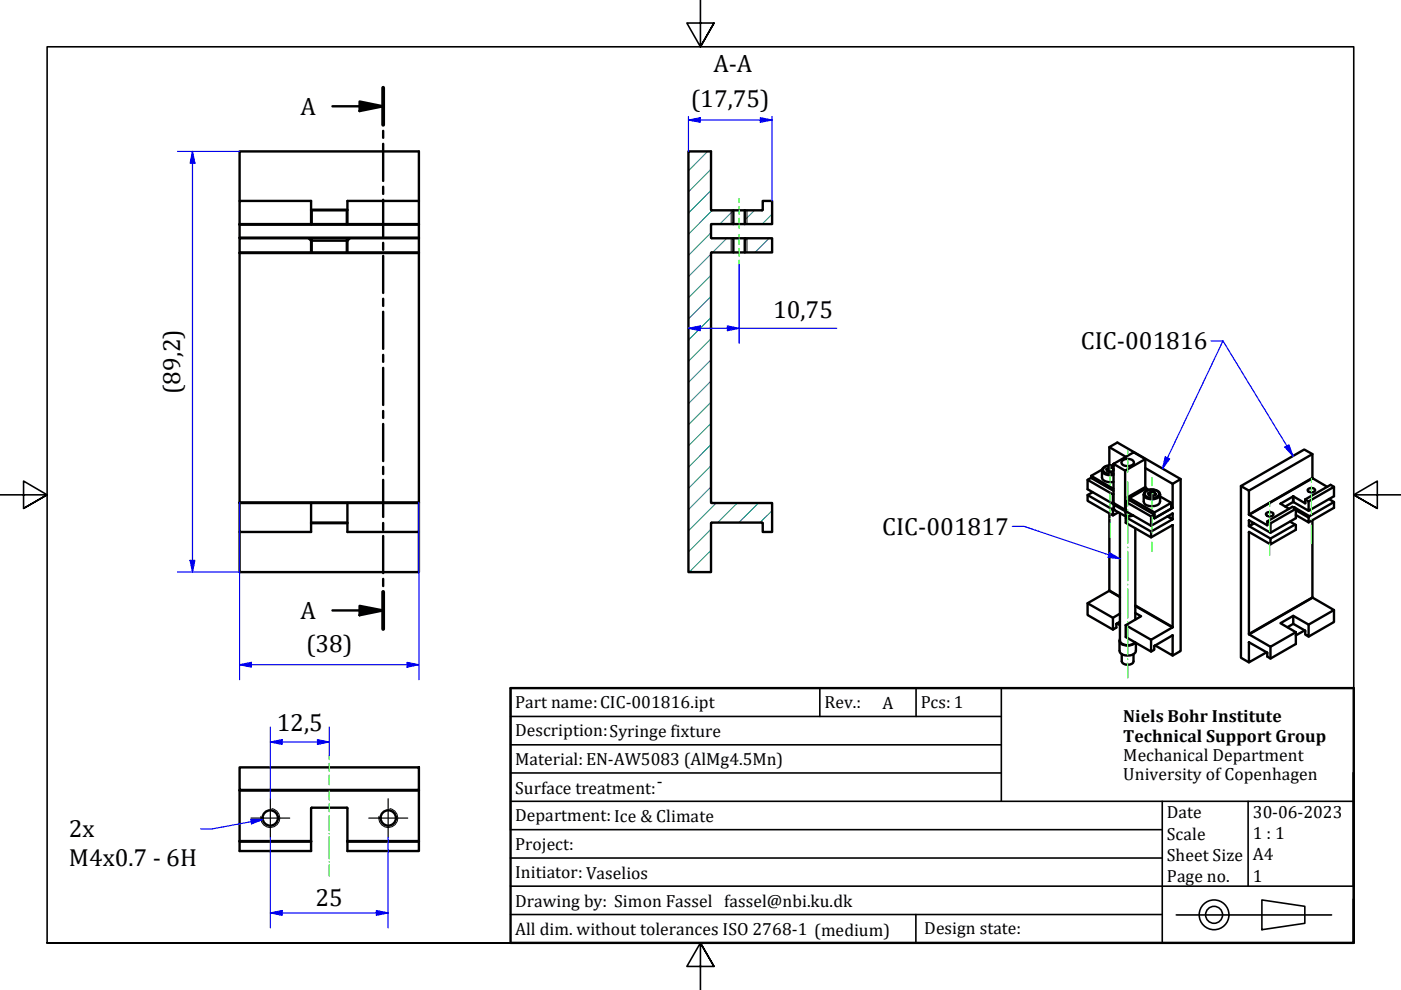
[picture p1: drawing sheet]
<svg xmlns="http://www.w3.org/2000/svg" width="297mm" height="210mm" viewBox="0 0 297 210" stroke-linecap="round" stroke-linejoin="round" font-family="sans-serif">
<!-- layer: Hatch -->
<g fill="none" stroke="#008080" stroke-width=".21">
<path d="M150 32.1l-4 4.1M150.7 35.9l-4.7 4.8M150.7 58.3l-4.7 4.8M150.7 53.9l-4.7 4.7M150.7 49.3l-4.7 4.9M150.7 40.4l-4.7 4.8M151 44.6l-5 5.1M154.1 50.5l-3 3M155.5 44.6l-2.9 2.9M158.6 50.5l-.7 .7M160 44.6l-2.1 2.1M162 42.6l-.3 .3"/>
<path d="M163.1 50.5l-3 3M163.7 45.4l-2.1 2.1M150.7 76.3l-4.7 4.8M150.7 71.8l-4.7 4.8M150.7 67.3l-4.7 4.8M150.7 62.8l-4.7 4.8M150.7 98.7l-4.7 4.9M150.7 94.2l-4.7 4.9M150.7 89.8l-4.7 4.7M150.7 85.3l-4.7 4.8M150.7 80.8l-4.7 4.8M150.7 116.7l-4.6 4.6"/>
<path d="M150.7 112.2l-4.7 4.8M150.7 103.2l-4.7 4.8M151.8 106.7l-5.8 5.8M156.3 106.7l-4.2 4.1M160.8 106.7l-4.2 4.1M163.7 112.7l-.1 .1M163.7 108.3l-2.6 2.5M150.7 121.2l-.1 .1"/>
</g>
<!-- layer: Visible Edges(ISO) -->
<g fill="none" stroke="#000" stroke-width=".51">
<path d="M50.8 47.5v-4.9h15.2v4.9M50.8 42.6v-10.5h38v10.5M50.8 47.5h38M50.8 47.5v3M50.8 53.5v53.2M65.4 50.5l.6 .5h7.7M65.4 50.5h8.8l-.5 .5M65.4 50.5h-14.6v3h15.2M66 53.5h22.8M66 44.6h7.7M66 51v2.5M73.7 47.5v-4.9h15.1v4.9"/>
<path d="M73.7 51v2.5M74.2 50.5h14.6M88.8 47.5v59.2M150.7 44.5v-12.4h-4.7v89.2h4.7v-10.4M150.7 47.6v2.8M150.7 53.7v52.8M150.8 50.4l.1 .1M150.8 44.5l.1 .1M150.9 50.5h4.6v3h-4.6M150.9 44.6h4.6v2.9h-4.6M150.9 53.5l-.1 .1M150.9 47.5l-.1 .1"/>
<path d="M155.5 50.5h2.4M155.5 53.5h2.4M155.5 44.6h6.1M155.5 47.5h2.4M157.9 50.5h5.8v3h-5.8zM161.7 44.5l-.1 .1M161.7 44.5v-1.9h2v4.9h-5.8v-2.9M233.6 99.6l-2.2 1.3M235.2 99.9l.4 .1M235.2 99.1l-.1 .9M235.2 98.7v-3.9l1.7-1 13.4 7.8-1.7 1M235.2 94.8l3.5 2.1"/>
<path d="M236 99.2v.6M236.1 98.4l4.3-2.5 2.4 1.4-4.3 2.5zM236.1 98.4v8.3l2.4 1.4M236.1 98.8a1.83 1.83 0 0 0-2.5 1v1.4a1.91 1.91 0 0 0 2.5 1M236.1 99.5l-.1-.3-.8-.1-.7 .4 .3 .5 .8 .1 .5-.3M238.1 97.5a1.73 1.73 0 0 1 2.3 .5 1.37 1.37 0 0 1-2 .7l-.4-.1-.3-.6zM238.5 99.8v8.3l.2-.1M242.8 97.3v6l.7 .6M242.8 99.2l5.8 3.4M278.3 96.3v5l3.1 1.9M50.8 112.8v8.5h38v-8.5M50.8 106.7v6.1h15.2v-6.1"/>
<path d="M50.8 106.7h38M66 110.8h7.7M73.7 106.7v6.1h15.1v-6.1M150.8 106.5l.1 .1M150.9 106.7h12.8v6.1h-2v-1.9M150.9 110.8h10.7M150.9 110.8l-.1 .1M161.6 110.8l.1 .1M230.6 101.7l.7-.4 4.8 2.8M231.4 101.4v-.5l4.7 2.7M231.6 104.4l-1 .6M235.2 108.9v16.3l-4.6 2.7 5.4 3.1"/>
<path d="M235.8 108l-5.2-3v1.2l5.4 3.1M236 108.3v1l1.1-.7M236 104.8l-5.4-3.1v2l5.4 3.1M236.1 104.7l-.1 .1v2l.2-.1M236.1 107.8l-.3 .2 .2 .3 .3-.2M236.1 106.7l.1 1.3M236.2 107.1l2.3 1.2 .1 1.1-2.4-1.3zM237.4 108.8v27.1a2.01 2.01 0 0 0 3.2 .3M238.7 106.4l5.4 3.1v2M239.3 109.5l-.6 .3v1l5.4 3.1 4.5-2.5v21.5l-4.5 2.8-5.4-3.1M240.3 109.3l-1.7 .1M240.7 112v19.4"/>
<path d="M242.8 104.2a2.22 2.22 0 0 1 3.1 .4l.1 1.7a1.76 1.76 0 0 1-2.3 1 1.1 1.1 0 0 1-1.2-1v-1.4zM243.4 104.6l.6-.4 .8 .2 .3 .4-.7 .4-.8-.2zM244 105l.5 .2M244 104.2l-.1 .9M244.1 112.7v1.2M244.7 109.1l-.6 .4M244.8 104.4v.6M246 105.3l2.3 1.3-3.5 2-5.7-3.2M248.3 106.6v1.2l-3.5 2.1v-1.3M248.6 102.6v5.1l-3.8 2.2-.1-.8-5.3-3.1-.7 .4v2l5.4 3.1 4.5-2.6v1.2l-4.5 2.6-5.3-3M250.3 101.6v36.4l-1.7 1M263.1 103.1l13.4-7.8 1.8 1-13.5 7.7"/>
<path d="M264.8 110.4v1.2l4.6 2.6M264.8 110.3l4.6 2.7 5.3-3.1v-2l-.7-.4-5.3 3 .7 .5M264.8 110.3v.1M268.6 108.7a1.03 1.03 0 0 1 1.4 .3 .88 .88 0 0 1-.8 .5 .88 .88 0 0 1-.8-.6zM268.7 110.5l-.1 .9-3.8-2.3v-5.1l-1.7-.9v36.4l1.7 .9M269.4 115.4l-4.6-2.6v21.6l4.6 2.7 5.3-3.1M271.5 106.8l1.8 1.1M271.5 106.8h.1M273.5 110.6l1.2 .7v1l-5.3 3.1v-1.2l5.2-3M274.2 107.5l3.4 1.9-.1 .3-2.8-1.5M274.7 109.2l2.8 1.6v-1.1M274.7 107.9l-5.3 3.1v2"/>
<path d="M276.7 105.9l.8 .4v2l-3.3-1.9-1.7 1M276.7 105.9v.8l-2.5-1.4-2.7 1.5M277.4 103.6a1.07 1.07 0 0 1 1.4 .3 .87 .87 0 0 1-.8 .5 .87 .87 0 0 1-.8-.5zM277.5 106.3l5.3-3.1v2l-5.3 3.1M278.3 110.3v16.4l4.5 2.6-5.3 3.1M281.8 105.8l1 .6-5.2 3M282.8 103.2l-.7-.4-5.4 3.1M282.8 106.4v1.3l-5.3 3.1M230.6 127.9v2.5l5.4 3.1M236 131v2.5l.7-.4v-.8l.7-.5M236.8 132.2l.6 .4M237.4 135.9v2.1a1.76 1.76 0 0 0 2.2 1 1.3 1.3 0 0 0 1.2-1v-1.7"/>
<path d="M237.4 135.5a.95 .95 0 0 0 1.1 1.3 2.39 2.39 0 0 0 2.2-.6M237.4 130.1l-1.4 .9M237.8 138.7v1.5a1.44 1.44 0 0 0 2.5 0v-1.5M238.7 132.6v2.5l5.4 3 .6-.3v-.8l3.9-2.3v4.3l-3.7-2.2M240.7 130l1.2 .7-3.2 1.9M244.1 135.7v2.4M264.8 136.2v4.2l3.7-2.1M264.8 136.2h.1M269.4 137.1v2.5M274.2 130.6v1.7M274.7 134v2.5l-5.3 3.1-.7-.4-.1-.8-3.8-2.2M276.6 133.7l-1.9 1"/>
<path d="M277.5 132.4v2.6l-.8-.5v-.8l-2.5-1.4-1.2 .7M277.5 132.4l-3.3-1.8-2.7 1.5 3.2 1.9M282.8 129.3v2.6l-5.3 3.1M108.2 145.9v54h178.8v-54M50.8 162.7h38v4.8h-38zM50.8 167.5v10.9M66 171.4v9h-15.2v-2h15.2M73.5 171.3l-7.5 .1M73.6 171.3l.1 9.1h15.1v-2M73.7 178.4h15.1M88.8 167.5v10.9M287 163.9v24"/>
<path d="M287 190.7v9.2"/>
<circle cx="57.3" cy="173.4" r="1.63"/>
<circle cx="82.3" cy="173.4" r="1.63"/>
</g>
<!-- layer: Visible Tangent Edges(ISO) -->
<g fill="none" stroke="#000" stroke-width=".51">
<path d="M50.8 53.7h38M50.8 50.4h38M50.8 47.6h38M66 44.5h7.7M66.1 44.6v2.9M66.1 50.5v3M73.5 44.6v2.9M73.5 50.5v3M233.6 99.8a1.91 1.91 0 0 0 2.5 .9M236.1 98.8a1.63 1.63 0 0 0-2.3 .8 1.68 1.68 0 0 0 2.3 .8M50.8 106.5h38M66 110.9h7.7"/>
<path d="M236.1 107.7l.1 .3M236.1 106.9l.1 .2M236.3 106.8v.3M238.5 108.3l.2 .1M238.6 108.6h.4M240.2 109.3l-1.6 .1M242.5 104.9a1.92 1.92 0 0 0 2.7 .8l.4-.2 .4-.6M242.8 104.3a2.1 2.1 0 0 1 2.9 .2v.3a1.89 1.89 0 0 1-3 .1v-.3zM242.8 103.3l-3.7 2.1v.7M243 103.6l-3.5 2v.5M247.5 109.5l1.1 .6M247.6 109.4l1 .6"/>
<path d="M248.3 107.5l.3 .2M248.3 107.5l.3 .1M248.6 111.4h.1M248.6 108.9h.1M264.8 112.8h.1M264.8 110.3v.1M265.8 110.9l-1 .6M265.9 111l-1.1 .6M268.7 111.3l-.1 .1M271.5 106.8h.1M274.2 105.3v1.1M274.4 107.6v.1"/>
<path d="M276.7 106.7h.1M278.3 101.3l-13.5 7.8M278.3 101.4l-13.5 7.7M235.2 125.3l2.2 1.3M235.2 125.2l2.2 1.3M240.7 128.5l7.9 4.5M240.7 128.4l7.9 4.5M248.6 134.7v.1M264.8 136.2h.1M278.3 126.7l-13.5 7.7M278.3 126.7l-13.5 7.8M50.8 178.3h15.2"/>
<path d="M50.8 167.6h38M73.7 178.3h15.1"/>
</g>
<!-- layer: Threads(ISO) -->
<path d="M155 44.6v2.9M155 50.5v3M158.4 44.6v2.9M158.4 50.5v3M57.6 171.5a2.01 2.01 0 0 1 1.7 2.3 2.01 2.01 0 0 1-2.4 1.6 2.01 2.01 0 0 1-1.6-2.3M82.7 171.5a2.01 2.01 0 0 1 1.6 2.3 2.01 2.01 0 0 1-2.3 1.6 2.01 2.01 0 0 1-1.7-2.3" fill="none" stroke="#000" stroke-width=".21"/>
<!-- layer: Section View Lines(ISO) -->
<g fill="none" stroke="#000" stroke-width=".51">
<path d="M81.2 18.6v7.9M70.5 22.5h10.7M76.2 21.5l5 1-5 1.1zM81.2 27.7v1.5M81.2 30.5v7.9M81.2 39.6v1.5M81.2 42.3v7.9M81.2 51.5v1.5M81.2 54.2v7.9M81.2 63.3v1.6M81.2 66.1v7.9M81.2 75.2v1.5"/>
<path d="M81.2 78v7.9M81.2 87.1v1.5M81.2 89.9v7.9M81.2 99v1.5M81.2 101.7v7.9M81.2 110.9v1.5M81.2 113.6v7.9M70.5 129.4h10.7M76.2 128.5l5 .9-5 1zM81.2 122.7v1.6M81.2 125.5v7.9"/>
</g>
<path d="M81.2 18.6v7.9M81.2 125.5v7.9" fill="none" stroke="#000" stroke-width=".8"/>
<g fill="#000">
<path d="M76.2 21.5l5 1-5 1.1z" fill-rule="evenodd"/>
<path d="M76.2 128.5l5 .9-5 1z" fill-rule="evenodd"/>
</g>
<!-- layer: Sketch Geometry(ISO) -->
<g fill="none" stroke="#000" stroke-width=".34">
<path d="M148.5 -.1v10l-2.9-5h5.8l-2.9 5 2.9-5M0 104.9h10l-5-2.9v5.8l5-2.9-5 2.9M297 104.9h-10l5-2.9v5.8l-5-2.9 5 2.9M108.2 151.9h104.1M108.2 157.9h104.1M108.2 145.9v30h138.2M173.8 145.9v6M194.2 145.9v6M212.3 145.9v24M108.2 163.9h104.1M108.2 169.9h178.8M246.4 169.9v30"/>
<path d="M10 199.9v-190h277v190h-277h277M108.2 187.9h178.8v2.8M108.2 193.9h138.2M108.2 181.9h138.2M194.2 193.9v6M249.4 194h32.9M267.5 190.8l9.1 1.4v3.6l-9.1 1.3zM151.4 204.9l-2.9-5 2.9 5h-5.8l2.9-5v10"/>
<circle cx="257.4" cy="194" r="3.2"/>
<circle cx="257.4" cy="194" r="1.8"/>
</g>
<path d="M108.2 145.9h178.8" fill="none" stroke="#000" stroke-width=".51"/>
<!-- layer: Visible Edges(ISO) -->
<path d="M264.6 169.9v18" fill="none" stroke="#000" stroke-width=".34"/>
<!-- layer: Centerline(ISO) -->
<g fill="none" stroke="#0f0" stroke-width=".25">
<path d="M235.4 98.8v.8M239.1 95.6v.8M239.1 97.3v2.8M235.4 100.4v2.4M235.4 104.4v4.7M235.4 109.9v.1M235.4 110.8v3.2M239.1 102.2v5.1M239.1 108.1v.1M239.1 109v6.2M239.1 116v.1M239.1 116.9v6.2"/>
<path d="M244.2 101.3v1.7M244.2 104.7v3.2M244.2 109.5v3.5M244.2 114.9v2M269.2 106.5v.9M269.2 108.2v1.2M269.2 109.8v2.9M269.2 115.2v2.5M278 101.4v.8M278 103.1v1.2M278 104.7v4.4M278 110.1v.2"/>
<path d="M278 111.3v3.9M239.1 123.9v.1M239.1 124.8v6.2M239.1 131.8v.1M239.1 132.7v6.3M239.1 139.7v.1M239.1 140.6v3.1"/>
</g>
<!-- layer: Symbols(ISO) -->
<path d="M272.8 94.5l1.4 2.2" fill="none" stroke="#00f" stroke-width=".25"/>
<path d="M272.4 94.8l.9-.5 .9 2.4z" fill-rule="evenodd" fill="#00f"/>
<path d="M259.3 72.3l13.5 22.2M247.5 97.1l-1 2.3M272.4 94.8l.9-.5 .9 2.4z" fill="none" stroke="#00f" stroke-width=".25"/>
<path d="M247.1 96.9l.9 .4-1.5 2.1z" fill-rule="evenodd" fill="#00f"/>
<path d="M256.8 72.3h2.5l-11.8 24.8M247.1 96.9l.9 .4-1.5 2.1zM235.1 117.7l2.3 .8" fill="none" stroke="#00f" stroke-width=".25"/>
<path d="M235.2 117.2l2.2 1.3-2.5-.3z" fill-rule="evenodd" fill="#00f"/>
<path d="M214.6 111.6h2.5l18 6.1M235.2 117.2l2.2 1.3-2.5-.3zM55.7 173.8l-2.4 .4" fill="none" stroke="#00f" stroke-width=".25"/>
<!-- layer: Center Mark(ISO) -->
<path d="M53.2 173.5h8.2M57.3 169.3v8.3M78.2 173.5h8.2M82.3 169.3v8.3" fill="none" stroke="#000" stroke-width=".25"/>
<!-- layer: Centerline(ISO) -->
<path d="M156.7 42.1v.8M156.7 43.8v1.6M156.7 46.3v2.1M156.7 49.7v2.1M156.7 52.7v1.6M156.7 55.2v.8" fill="none" stroke="#0f0" stroke-width=".25"/>
<!-- layer: Symbols(ISO) -->
<path d="M53.2 173.7l2.5 .1-2.4 .9z" fill-rule="evenodd" fill="#00f"/>
<path d="M53.2 173.7l2.5 .1-2.4 .9zM53.3 174.2l-8.3 1.5h-2.5" fill="none" stroke="#00f" stroke-width=".25"/>
<!-- layer: Centerline(ISO) -->
<path d="M69.8 172.9v3.2M69.8 160.2v.9M69.8 161.9v1.6M69.8 164.4v2M69.8 167.6v2M69.8 170.4v1.7M69.8 176.7v.1M69.8 177.4v4.7M69.8 182.7v.1M69.8 183.4v2.3" fill="none" stroke="#0f0" stroke-width=".25"/>
<!-- layer: Dimensions(ISO) -->
<path d="M50.8 140.9h2.5" fill="none" stroke="#00f" stroke-width=".25"/>
<path d="M50.8 140.9l2.5-.5v1z" fill-rule="evenodd" fill="#00f"/>
<path d="M50.8 140.9l2.5-.5v1zM86.3 140.9h2.5" fill="none" stroke="#00f" stroke-width=".25"/>
<path d="M86.3 140.4l2.5 .5-2.5 .5z" fill-rule="evenodd" fill="#00f"/>
<path d="M40.8 118.8v2.5M50.8 106.5v37.6M88.8 106.5v37.6M53.3 140.9h33M86.3 140.4l2.5 .5-2.5 .5z" fill="none" stroke="#00f" stroke-width=".25"/>
<path d="M40.3 118.8h1l-.5 2.5z" fill-rule="evenodd" fill="#00f"/>
<path d="M40.8 32.1v2.5M40.3 118.8h1l-.5 2.5z" fill="none" stroke="#00f" stroke-width=".25"/>
<path d="M40.8 32.1l.5 2.5h-1z" fill-rule="evenodd" fill="#00f"/>
<path d="M37.6 32.1h13.2M40.8 32.1l.5 2.5h-1zM40.8 34.6v84.2M146 25.5h2.5M37.6 121.3h13.2" fill="none" stroke="#00f" stroke-width=".25"/>
<path d="M146 25.5l2.5-.6v1z" fill-rule="evenodd" fill="#00f"/>
<path d="M146 25.5l2.5-.6v1zM161.2 25.5h2.5" fill="none" stroke="#00f" stroke-width=".25"/>
<path d="M161.2 24.9l2.5 .6-2.5 .4z" fill-rule="evenodd" fill="#00f"/>
<path d="M146 24.7v7.4M148.5 25.5h12.7M161.2 24.9l2.5 .6-2.5 .4zM163.7 24.7v17.9M146 69.6h2.5" fill="none" stroke="#00f" stroke-width=".25"/>
<path d="M146 69.6l2.5-.5v1z" fill-rule="evenodd" fill="#00f"/>
<path d="M146 69.6l2.5-.5v1zM154.2 69.6h2.5" fill="none" stroke="#00f" stroke-width=".25"/>
<path d="M154.2 69.1l2.5 .5-2.5 .5z" fill-rule="evenodd" fill="#00f"/>
<path d="M156.7 56v16.8M148.5 69.6h5.7M154.2 69.1l2.5 .5-2.5 .5zM156.7 69.6h20.7M57.3 193.6h2.5" fill="none" stroke="#00f" stroke-width=".25"/>
<path d="M57.3 193.6l2.5-.5v1z" fill-rule="evenodd" fill="#00f"/>
<path d="M57.3 193.6l2.5-.5v1zM79.8 193.6h2.5" fill="none" stroke="#00f" stroke-width=".25"/>
<path d="M79.8 193.1l2.5 .5-2.5 .5z" fill-rule="evenodd" fill="#00f"/>
<path d="M67.3 157.3h2.5M57.3 177.6v19.1M82.3 177.6v19.1M59.8 193.6h20M79.8 193.1l2.5 .5-2.5 .5z" fill="none" stroke="#00f" stroke-width=".25"/>
<path d="M67.3 156.8l2.5 .5-2.5 .5z" fill-rule="evenodd" fill="#00f"/>
<path d="M57.3 157.3h2.5M67.3 156.8l2.5 .5-2.5 .5z" fill="none" stroke="#00f" stroke-width=".25"/>
<path d="M57.3 157.3l2.5-.5v1z" fill-rule="evenodd" fill="#00f"/>
<path d="M57.3 157.3l2.5-.5v1zM57.3 154.1v15.2M59.8 157.3h7.5M69.8 154.1v6.1" fill="none" stroke="#00f" stroke-width=".25"/>
<g font-size="5.2">
<text x="151.3" y="15.2">A-A</text>
<text x="146.5" y="22.8">(17,75)</text>
<text x="63.7" y="24.3">A</text>
<text x="164" y="67.4">10,75</text>
<text x="229.2" y="74">CIC-001816</text>
<text x="38.2" y="83.6" transform="rotate(-90 38.2 83.6)">(89,2)</text>
<text x="187.1" y="113.3">CIC-001817</text>
<text x="63.7" y="131.2">A</text>
<text x="64.9" y="138.3">(38)</text>
<text x="58.7" y="155.1">12,5</text>
<text x="14.6" y="177.5">2x</text>
<text x="14.6" y="183.6">M4x0.7 - 6H</text>
<text x="66.9" y="192">25</text>
</g>
<g font-size="3.7">
<text x="109.2" y="150.2">Part name:CIC-001816.ipt</text>
<text x="174.8" y="150.2">Rev.:</text>
<text x="187.1" y="150.4">A</text>
<text x="195.2" y="150.2">Pcs:1</text>
<text x="238.2" y="153.2">Niels Bohr Institute</text>
<text x="109.2" y="156.1">Description:Syringe fixture</text>
<text x="238.2" y="157.2">Technical Support Group</text>
<text x="238.2" y="161.3">Mechanical Department</text>
<text x="109.2" y="162.3">Material:EN-AW5083 (AlMg4.5Mn)</text>
<text x="139.2" y="166.8">-</text>
<text x="238.2" y="165.4">University ofCopenhagen</text>
<text x="109.2" y="168.3">Surface treatment:</text>
<text x="247.4" y="173.4">Date</text>
<text x="265.6" y="173.4">30-06-2023</text>
<text x="109.2" y="174.2">Department:Ice &amp; Climate</text>
<text x="247.4" y="178">Scale</text>
<text x="265.6" y="177.9">1 : 1</text>
<text x="109.2" y="180.1">Project:</text>
<text x="247.4" y="182.5">Sheet Size</text>
<text x="265.6" y="182.4">A4</text>
<text x="109.2" y="186.2">Initiator: Vaselios</text>
<text x="247.4" y="186.9">Page no.</text>
<text x="265.6" y="186.9">1</text>
<text x="109.2" y="192.3">Drawing by: Simon Fassel fassel@nbi.ku.dk</text>
<text x="109.2" y="198.3">All dim. without tolerances ISO 2768-1 (medium)</text>
<text x="196" y="198.1">Design state:</text>
</g>
</svg>
